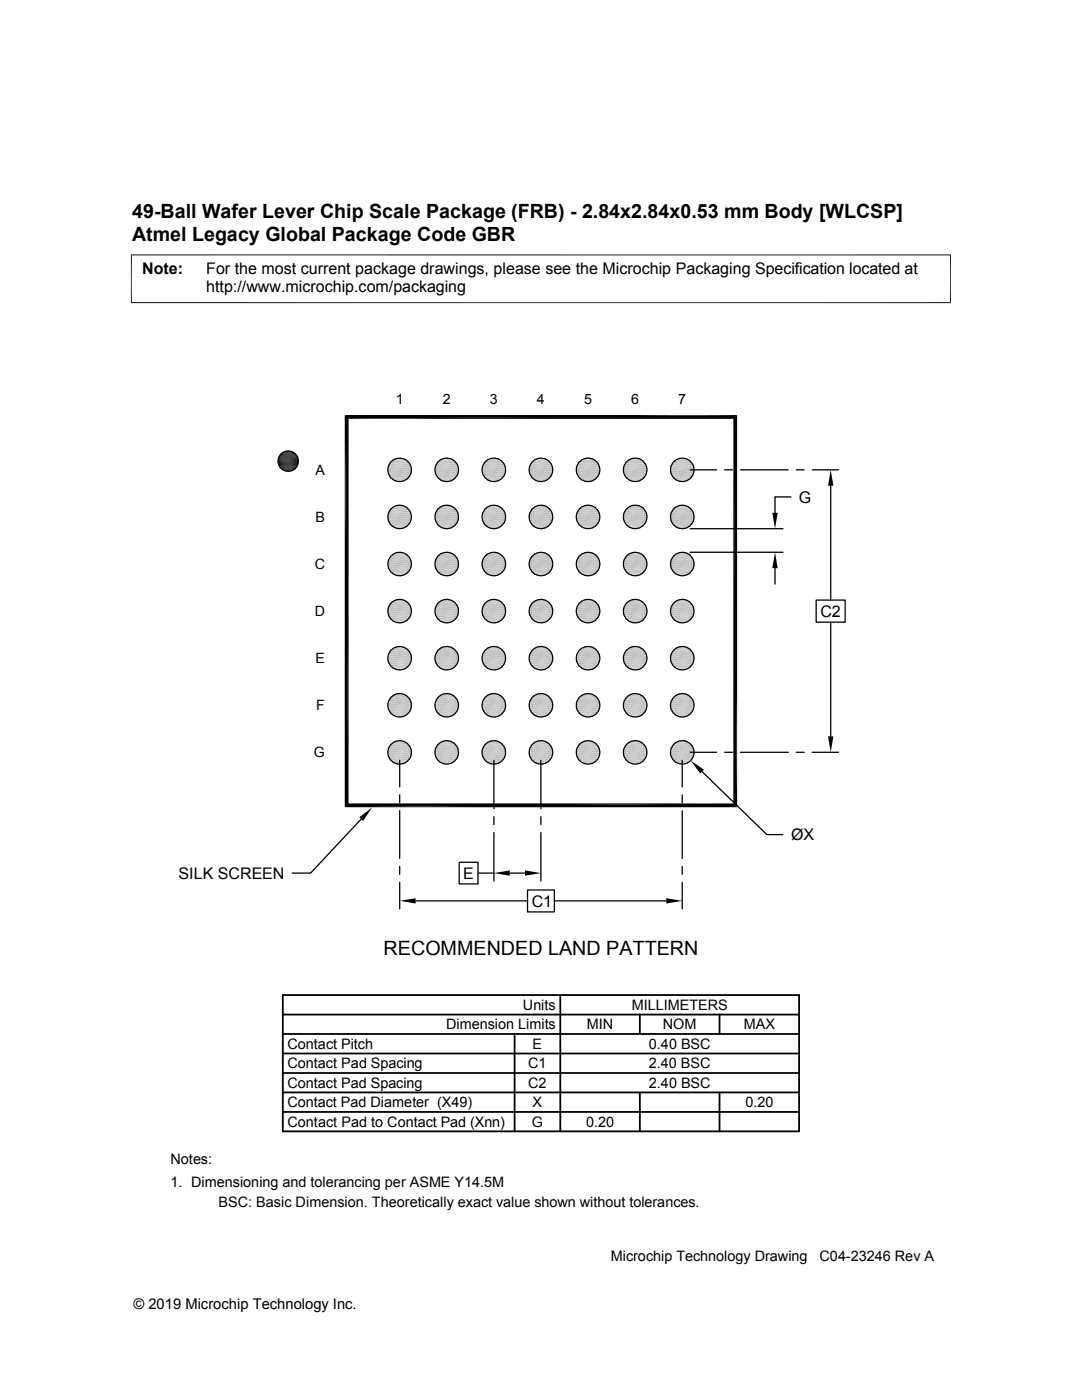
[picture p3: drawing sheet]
<svg xmlns="http://www.w3.org/2000/svg" width="216mm" height="279mm" viewBox="0 0 216 279" stroke-linecap="round" stroke-linejoin="round" font-family="sans-serif">
<g fill="#c0c0c0">
<path d="M135.5 91.5h1.3z"/>
<path d="M135.9 91.4l.9 .1z"/>
<path d="M126.1 91.5h1.3z"/>
<path d="M126.5 91.4l.9 .1z"/>
<path d="M116.7 91.5h1.3z"/>
<path d="M117.1 91.4l.9 .1z"/>
<path d="M107.3 91.5h1.3z"/>
<path d="M107.7 91.4l.9 .1z"/>
<path d="M97.9 91.5h1.3z"/>
<path d="M98.3 91.4l.9 .1z"/>
<path d="M88.5 91.5h1.3z"/>
<path d="M88.9 91.4l.9 .1z"/>
<path d="M79.1 91.5h1.3z"/>
<path d="M79.5 91.4l.9 .1z"/>
</g>
<path d="M135.1 91.6h2.1" fill="none" stroke="#c0c0c0" stroke-width=".2"/>
<path d="M135.5 91.5h1.3l.4 .2z" fill="#c0c0c0"/>
<path d="M125.7 91.6h2.1" fill="none" stroke="#c0c0c0" stroke-width=".2"/>
<path d="M126.1 91.5h1.3l.4 .2z" fill="#c0c0c0"/>
<path d="M116.3 91.6h2.1" fill="none" stroke="#c0c0c0" stroke-width=".2"/>
<path d="M116.7 91.5h1.3l.4 .2z" fill="#c0c0c0"/>
<path d="M106.9 91.6h2.1" fill="none" stroke="#c0c0c0" stroke-width=".2"/>
<path d="M107.3 91.5h1.3l.4 .2z" fill="#c0c0c0"/>
<path d="M97.5 91.6h2.1" fill="none" stroke="#c0c0c0" stroke-width=".2"/>
<path d="M97.9 91.5h1.3l.4 .2z" fill="#c0c0c0"/>
<path d="M88.1 91.6h2.1" fill="none" stroke="#c0c0c0" stroke-width=".2"/>
<path d="M88.5 91.5h1.3l.4 .2z" fill="#c0c0c0"/>
<path d="M78.7 91.6h2.1" fill="none" stroke="#c0c0c0" stroke-width=".2"/>
<path d="M79.1 91.5h1.3l.4 .2z" fill="#c0c0c0"/>
<path d="M78.3 91.8h2.9M87.7 91.8h2.9M97.1 91.8h2.8M106.5 91.8h2.8M115.9 91.8h2.9M125.3 91.8h2.9M134.7 91.8h2.9" fill="none" stroke="#c0c0c0" stroke-width=".21"/>
<path d="M78 92h3.5M87.4 92h3.5M96.8 92h3.5M106.2 92h3.5M115.6 92h3.5M125 92h3.5M134.4 92h3.5" fill="none" stroke="#c0c0c0" stroke-width=".3"/>
<path d="M77.7 92.4h4M87.1 92.4h4M96.5 92.4h4M105.9 92.4h4M115.3 92.4h4M124.7 92.4h4M134.1 92.4h4" fill="none" stroke="#c0c0c0" stroke-width=".34"/>
<g fill="none" stroke="#c0c0c0" stroke-width=".4">
<path d="M77.4 93.1h4.6M77.6 92.7h4.3M86.8 93.1h4.6M87 92.7h4.3M96.2 93.1h4.7M96.4 92.7h4.3M105.6 93.1h4.7M105.7 92.7h4.4M115 93.1h4.7M115.1 92.7h4.4M124.4 93.1h4.7M124.5 92.7h4.4"/>
<path d="M133.8 93.1h4.7M133.9 92.7h4.4"/>
</g>
<path d="M77.4 93.5h4.7M86.8 93.5h4.7M96.2 93.5h4.7M105.6 93.5h4.7M115 93.5h4.7M124.4 93.5h4.7M133.8 93.5h4.7" fill="none" stroke="#c0c0c0" stroke-width=".44"/>
<g fill="none" stroke="#c0c0c0" stroke-width=".42">
<path d="M77.4 94h4.7M77.4 94.4h4.6M86.8 94h4.7M86.8 94.4h4.6M96.2 94h4.7M96.2 94.4h4.7M105.6 94h4.7M105.6 94.4h4.7M115 94h4.7M115 94.4h4.7M124.4 94h4.7M124.4 94.4h4.7"/>
<path d="M133.8 94h4.7M133.8 94.4h4.7"/>
</g>
<path d="M77.6 94.8h4.3M87 94.8h4.3M96.4 94.8h4.3M105.7 94.8h4.4M115.1 94.8h4.4M124.5 94.8h4.4M133.9 94.8h4.4" fill="none" stroke="#c0c0c0" stroke-width=".38"/>
<path d="M77.7 95.2h4M87.1 95.2h4M96.5 95.2h4M105.9 95.2h4M115.3 95.2h4M124.7 95.2h4M134.1 95.2h4" fill="none" stroke="#c0c0c0" stroke-width=".36"/>
<path d="M78 95.5h3.5M87.4 95.5h3.5M96.8 95.5h3.5M106.2 95.5h3.5M115.6 95.5h3.5M125 95.5h3.5M134.4 95.5h3.5" fill="none" stroke="#c0c0c0" stroke-width=".28"/>
<path d="M78.3 95.7h2.9M87.7 95.7h2.9M97.1 95.7h2.8M106.5 95.7h2.8M115.9 95.7h2.9M125.3 95.7h2.9M134.7 95.7h2.9" fill="none" stroke="#c0c0c0" stroke-width=".23"/>
<path d="M135.1 95.9l1.7 .1h-1.3z" fill="#c0c0c0"/>
<path d="M135.1 95.9h2.1" fill="none" stroke="#c0c0c0" stroke-width=".2"/>
<path d="M125.7 95.9l1.7 .1h-1.3z" fill="#c0c0c0"/>
<path d="M125.7 95.9h2.1" fill="none" stroke="#c0c0c0" stroke-width=".2"/>
<path d="M116.3 95.9l1.7 .1h-1.3z" fill="#c0c0c0"/>
<path d="M116.3 95.9h2.1" fill="none" stroke="#c0c0c0" stroke-width=".2"/>
<path d="M106.9 95.9l1.7 .1h-1.3z" fill="#c0c0c0"/>
<path d="M106.9 95.9h2.1" fill="none" stroke="#c0c0c0" stroke-width=".2"/>
<path d="M97.5 95.9l1.7 .1h-1.3z" fill="#c0c0c0"/>
<path d="M97.5 95.9h2.1" fill="none" stroke="#c0c0c0" stroke-width=".2"/>
<path d="M88.1 95.9l1.7 .1h-1.3z" fill="#c0c0c0"/>
<path d="M88.1 95.9h2.1" fill="none" stroke="#c0c0c0" stroke-width=".2"/>
<path d="M78.7 95.9l1.7 .1h-1.3z" fill="#c0c0c0"/>
<path d="M78.7 95.9h2.1" fill="none" stroke="#c0c0c0" stroke-width=".2"/>
<g fill="#c0c0c0">
<path d="M135.5 96l.9 .1z"/>
<path d="M135.5 96h1.3z"/>
<path d="M126.1 96l.9 .1z"/>
<path d="M126.1 96h1.3z"/>
<path d="M116.7 96l.9 .1z"/>
<path d="M116.7 96h1.3z"/>
<path d="M107.3 96l.9 .1z"/>
<path d="M107.3 96h1.3z"/>
<path d="M97.9 96l.9 .1z"/>
<path d="M97.9 96h1.3z"/>
<path d="M88.5 96l.9 .1z"/>
<path d="M88.5 96h1.3z"/>
<path d="M79.1 96l.8 .1z"/>
<path d="M79.1 96h1.3z"/>
<path d="M135.5 100.9h1.3z"/>
<path d="M135.9 100.8l.9 .1z"/>
<path d="M126.1 100.9h1.3z"/>
<path d="M126.5 100.8l.9 .1z"/>
<path d="M116.7 100.9h1.3z"/>
<path d="M117.1 100.8l.9 .1z"/>
<path d="M107.3 100.9h1.3z"/>
<path d="M107.7 100.8l.9 .1z"/>
<path d="M97.9 100.9h1.3z"/>
<path d="M98.3 100.8l.9 .1z"/>
<path d="M88.5 100.9h1.3z"/>
<path d="M88.9 100.8l.9 .1z"/>
<path d="M79.1 100.9h1.3z"/>
<path d="M79.5 100.8l.9 .1z"/>
</g>
<path d="M135.1 101h2.1" fill="none" stroke="#c0c0c0" stroke-width=".2"/>
<path d="M135.5 100.9h1.3l.4 .2z" fill="#c0c0c0"/>
<path d="M125.7 101h2.1" fill="none" stroke="#c0c0c0" stroke-width=".2"/>
<path d="M126.1 100.9h1.3l.4 .2z" fill="#c0c0c0"/>
<path d="M116.3 101h2.1" fill="none" stroke="#c0c0c0" stroke-width=".2"/>
<path d="M116.7 100.9h1.3l.4 .2z" fill="#c0c0c0"/>
<path d="M106.9 101h2.1" fill="none" stroke="#c0c0c0" stroke-width=".2"/>
<path d="M107.3 100.9h1.3l.4 .2z" fill="#c0c0c0"/>
<path d="M97.5 101h2.1" fill="none" stroke="#c0c0c0" stroke-width=".2"/>
<path d="M97.9 100.9h1.3l.4 .2z" fill="#c0c0c0"/>
<path d="M88.1 101h2.1" fill="none" stroke="#c0c0c0" stroke-width=".2"/>
<path d="M88.5 100.9h1.3l.4 .2z" fill="#c0c0c0"/>
<path d="M78.7 101h2.1" fill="none" stroke="#c0c0c0" stroke-width=".2"/>
<path d="M79.1 100.9h1.3l.4 .2z" fill="#c0c0c0"/>
<g fill="none" stroke="#c0c0c0" stroke-width=".21">
<path d="M78.3 105.2h2.9M78.3 101.2h2.9M87.7 105.2h2.9M87.7 101.2h2.9M97.1 101.2h2.8M97.1 105.2h2.8M106.5 101.2h2.8M106.5 105.2h2.8M115.9 105.2h2.9M115.9 101.2h2.9M125.3 101.2h2.9M125.3 105.2h2.9"/>
<path d="M134.7 105.2h2.9M134.7 101.2h2.9"/>
</g>
<g fill="none" stroke="#c0c0c0" stroke-width=".3">
<path d="M78 101.4h3.5M78 104.9h3.5M87.4 101.4h3.5M87.4 104.9h3.5M96.8 101.4h3.5M96.8 104.9h3.5M106.2 104.9h3.5M106.2 101.4h3.5M115.6 101.4h3.5M115.6 104.9h3.5M125 104.9h3.5M125 101.4h3.5"/>
<path d="M134.4 101.4h3.5M134.4 104.9h3.5"/>
</g>
<path d="M77.7 101.7h4M87.1 101.7h4M96.5 101.7h4M105.9 101.7h4M115.3 101.7h4M124.7 101.7h4M134.1 101.7h4" fill="none" stroke="#c0c0c0" stroke-width=".34"/>
<path d="M77.6 102.1h4.3M87 102.1h4.3M96.4 102.1h4.3M105.7 102.1h4.4M115.1 102.1h4.4M124.5 102.1h4.4M133.9 102.1h4.4" fill="none" stroke="#c0c0c0" stroke-width=".4"/>
<g fill="none" stroke="#c0c0c0" stroke-width=".42">
<path d="M77.4 103h4.7M77.4 103.4h4.7M77.4 103.8h4.6M77.4 102.5h4.6M86.8 103h4.7M86.8 103.4h4.7M86.8 103.8h4.6M86.8 102.5h4.6M96.2 103h4.7M96.2 103.4h4.7M96.2 102.5h4.7M96.2 103.8h4.7"/>
<path d="M105.6 103h4.7M105.6 103.4h4.7M105.6 103.8h4.7M105.6 102.5h4.7M115 103h4.7M115 103.4h4.7M115 102.5h4.7M115 103.8h4.7M124.4 103h4.7M124.4 103.4h4.7M124.4 103.8h4.7M124.4 102.5h4.7"/>
<path d="M133.8 103h4.7M133.8 103.4h4.7M133.8 102.5h4.7M133.8 103.8h4.7"/>
</g>
<path d="M77.6 104.2h4.3M87 104.2h4.3M96.4 104.2h4.3M105.7 104.2h4.4M115.1 104.2h4.4M124.5 104.2h4.4M133.9 104.2h4.4" fill="none" stroke="#c0c0c0" stroke-width=".38"/>
<path d="M77.7 104.6h4M87.1 104.6h4M96.5 104.6h4M105.9 104.6h4M115.3 104.6h4M124.7 104.6h4M134.1 104.6h4" fill="none" stroke="#c0c0c0" stroke-width=".36"/>
<path d="M135.1 105.3l1.7 .1h-1.3z" fill="#c0c0c0"/>
<path d="M135.1 105.3h2.1" fill="none" stroke="#c0c0c0" stroke-width=".2"/>
<path d="M125.7 105.3l1.7 .1h-1.3z" fill="#c0c0c0"/>
<path d="M125.7 105.3h2.1" fill="none" stroke="#c0c0c0" stroke-width=".2"/>
<path d="M116.3 105.3l1.7 .1h-1.3z" fill="#c0c0c0"/>
<path d="M116.3 105.3h2.1" fill="none" stroke="#c0c0c0" stroke-width=".2"/>
<path d="M106.9 105.3l1.7 .1h-1.3z" fill="#c0c0c0"/>
<path d="M106.9 105.3h2.1" fill="none" stroke="#c0c0c0" stroke-width=".2"/>
<path d="M97.5 105.3l1.7 .1h-1.3z" fill="#c0c0c0"/>
<path d="M97.5 105.3h2.1" fill="none" stroke="#c0c0c0" stroke-width=".2"/>
<path d="M88.1 105.3l1.7 .1h-1.3z" fill="#c0c0c0"/>
<path d="M88.1 105.3h2.1" fill="none" stroke="#c0c0c0" stroke-width=".2"/>
<path d="M78.7 105.3l1.7 .1h-1.3z" fill="#c0c0c0"/>
<path d="M78.7 105.3h2.1" fill="none" stroke="#c0c0c0" stroke-width=".2"/>
<g fill="#c0c0c0">
<path d="M135.5 105.4l.9 .1z"/>
<path d="M135.5 105.4h1.3z"/>
<path d="M126.1 105.4l.9 .1z"/>
<path d="M126.1 105.4h1.3z"/>
<path d="M116.7 105.4l.9 .1z"/>
<path d="M116.7 105.4h1.3z"/>
<path d="M107.3 105.4l.9 .1z"/>
<path d="M107.3 105.4h1.3z"/>
<path d="M97.9 105.4l.9 .1z"/>
<path d="M97.9 105.4h1.3z"/>
<path d="M88.5 105.4l.9 .1z"/>
<path d="M88.5 105.4h1.3z"/>
<path d="M79.1 105.4l.8 .1z"/>
<path d="M79.1 105.4h1.3z"/>
<path d="M135.5 110.3h1.3z"/>
<path d="M135.9 110.2l.9 .1z"/>
<path d="M126.1 110.3h1.3z"/>
<path d="M126.5 110.2l.9 .1z"/>
<path d="M116.7 110.3h1.3z"/>
<path d="M117.1 110.2l.9 .1z"/>
<path d="M107.3 110.3h1.3z"/>
<path d="M107.7 110.2l.9 .1z"/>
<path d="M97.9 110.3h1.3z"/>
<path d="M98.3 110.2l.9 .1z"/>
<path d="M88.5 110.3h1.3z"/>
<path d="M88.9 110.2l.9 .1z"/>
<path d="M79.1 110.3h1.3z"/>
<path d="M79.5 110.2l.9 .1z"/>
</g>
<path d="M135.1 110.4h2.1" fill="none" stroke="#c0c0c0" stroke-width=".2"/>
<path d="M135.5 110.3h1.3l.4 .2z" fill="#c0c0c0"/>
<path d="M125.7 110.4h2.1" fill="none" stroke="#c0c0c0" stroke-width=".2"/>
<path d="M126.1 110.3h1.3l.4 .2z" fill="#c0c0c0"/>
<path d="M116.3 110.4h2.1" fill="none" stroke="#c0c0c0" stroke-width=".2"/>
<path d="M116.7 110.3h1.3l.4 .2z" fill="#c0c0c0"/>
<path d="M106.9 110.4h2.1" fill="none" stroke="#c0c0c0" stroke-width=".2"/>
<path d="M107.3 110.3h1.3l.4 .2z" fill="#c0c0c0"/>
<path d="M97.5 110.4h2.1" fill="none" stroke="#c0c0c0" stroke-width=".2"/>
<path d="M97.9 110.3h1.3l.4 .2z" fill="#c0c0c0"/>
<path d="M88.1 110.4h2.1" fill="none" stroke="#c0c0c0" stroke-width=".2"/>
<path d="M88.5 110.3h1.3l.4 .2z" fill="#c0c0c0"/>
<path d="M78.7 110.4h2.1" fill="none" stroke="#c0c0c0" stroke-width=".2"/>
<path d="M79.1 110.3h1.3l.4 .2z" fill="#c0c0c0"/>
<g fill="none" stroke="#c0c0c0" stroke-width=".21">
<path d="M78.3 114.6h2.9M78.3 110.6h2.9M87.7 114.6h2.9M87.7 110.6h2.9M97.1 110.6h2.8M97.1 114.6h2.8M106.5 110.6h2.8M106.5 114.6h2.8M115.9 114.6h2.9M115.9 110.6h2.9M125.3 110.6h2.9M125.3 114.6h2.9"/>
<path d="M134.7 114.6h2.9M134.7 110.6h2.9"/>
</g>
<g fill="none" stroke="#c0c0c0" stroke-width=".3">
<path d="M78 110.8h3.5M78 114.3h3.5M87.4 110.8h3.5M87.4 114.3h3.5M96.8 110.8h3.5M96.8 114.3h3.5M106.2 114.3h3.5M106.2 110.8h3.5M115.6 110.8h3.5M115.6 114.3h3.5M125 114.3h3.5M125 110.8h3.5"/>
<path d="M134.4 110.8h3.5M134.4 114.3h3.5"/>
</g>
<g fill="none" stroke="#c0c0c0" stroke-width=".36">
<path d="M77.7 114h4M77.7 111.2h4M87.1 114h4M87.1 111.2h4M96.5 114h4M96.5 111.2h4M105.9 114h4M105.9 111.2h4M115.3 111.2h4M115.3 114h4M124.7 111.2h4M124.7 114h4"/>
<path d="M134.1 111.2h4M134.1 114h4"/>
</g>
<g fill="none" stroke="#c0c0c0" stroke-width=".38">
<path d="M77.6 113.6h4.3M77.6 111.5h4.3M87 113.6h4.3M87 111.5h4.3M96.4 113.6h4.3M96.4 111.5h4.3M105.7 111.5h4.4M105.7 113.6h4.4M115.1 113.6h4.4M115.1 111.5h4.4M124.5 111.5h4.4M124.5 113.6h4.4"/>
<path d="M133.9 113.6h4.4M133.9 111.5h4.4"/>
</g>
<g fill="none" stroke="#c0c0c0" stroke-width=".42">
<path d="M77.4 112.4h4.7M77.4 112.8h4.7M77.4 113.2h4.6M77.4 111.9h4.6M86.8 112.4h4.7M86.8 112.8h4.7M86.8 113.2h4.6M86.8 111.9h4.6M96.2 112.4h4.7M96.2 112.8h4.7M96.2 111.9h4.7M96.2 113.2h4.7"/>
<path d="M105.6 112.4h4.7M105.6 112.8h4.7M105.6 113.2h4.7M105.6 111.9h4.7M115 112.4h4.7M115 112.8h4.7M115 111.9h4.7M115 113.2h4.7M124.4 112.4h4.7M124.4 112.8h4.7M124.4 113.2h4.7M124.4 111.9h4.7"/>
<path d="M133.8 112.4h4.7M133.8 112.8h4.7M133.8 111.9h4.7M133.8 113.2h4.7"/>
</g>
<path d="M135.1 114.7l1.7 .1h-1.3z" fill="#c0c0c0"/>
<path d="M135.1 114.7h2.1" fill="none" stroke="#c0c0c0" stroke-width=".2"/>
<path d="M125.7 114.7l1.7 .1h-1.3z" fill="#c0c0c0"/>
<path d="M125.7 114.7h2.1" fill="none" stroke="#c0c0c0" stroke-width=".2"/>
<path d="M116.3 114.7l1.7 .1h-1.3z" fill="#c0c0c0"/>
<path d="M116.3 114.7h2.1" fill="none" stroke="#c0c0c0" stroke-width=".2"/>
<path d="M106.9 114.7l1.7 .1h-1.3z" fill="#c0c0c0"/>
<path d="M106.9 114.7h2.1" fill="none" stroke="#c0c0c0" stroke-width=".2"/>
<path d="M97.5 114.7l1.7 .1h-1.3z" fill="#c0c0c0"/>
<path d="M97.5 114.7h2.1" fill="none" stroke="#c0c0c0" stroke-width=".2"/>
<path d="M88.1 114.7l1.7 .1h-1.3z" fill="#c0c0c0"/>
<path d="M88.1 114.7h2.1" fill="none" stroke="#c0c0c0" stroke-width=".2"/>
<path d="M78.7 114.7l1.7 .1h-1.3z" fill="#c0c0c0"/>
<path d="M78.7 114.7h2.1" fill="none" stroke="#c0c0c0" stroke-width=".2"/>
<g fill="#c0c0c0">
<path d="M135.5 114.8l.9 .1z"/>
<path d="M135.5 114.8h1.3z"/>
<path d="M126.1 114.8l.9 .1z"/>
<path d="M126.1 114.8h1.3z"/>
<path d="M116.7 114.8l.9 .1z"/>
<path d="M116.7 114.8h1.3z"/>
<path d="M107.3 114.8l.9 .1z"/>
<path d="M107.3 114.8h1.3z"/>
<path d="M97.9 114.8l.9 .1z"/>
<path d="M97.9 114.8h1.3z"/>
<path d="M88.5 114.8l.9 .1z"/>
<path d="M88.5 114.8h1.3z"/>
<path d="M79.1 114.8l.8 .1z"/>
<path d="M79.1 114.8h1.3z"/>
<path d="M135.5 119.7h1.3z"/>
<path d="M135.9 119.6l.9 .1z"/>
<path d="M126.1 119.7h1.3z"/>
<path d="M126.5 119.6l.9 .1z"/>
<path d="M116.7 119.7h1.3z"/>
<path d="M117.1 119.6l.9 .1z"/>
<path d="M107.3 119.7h1.3z"/>
<path d="M107.7 119.6l.9 .1z"/>
<path d="M97.9 119.7h1.3z"/>
<path d="M98.3 119.6l.9 .1z"/>
<path d="M88.5 119.7h1.3z"/>
<path d="M88.9 119.6l.9 .1z"/>
<path d="M79.1 119.7h1.3z"/>
<path d="M79.5 119.6l.9 .1z"/>
</g>
<path d="M135.1 119.8h2.1" fill="none" stroke="#c0c0c0" stroke-width=".2"/>
<path d="M135.5 119.7h1.3l.4 .2z" fill="#c0c0c0"/>
<path d="M125.7 119.8h2.1" fill="none" stroke="#c0c0c0" stroke-width=".2"/>
<path d="M126.1 119.7h1.3l.4 .2z" fill="#c0c0c0"/>
<path d="M116.3 119.8h2.1" fill="none" stroke="#c0c0c0" stroke-width=".2"/>
<path d="M116.7 119.7h1.3l.4 .2z" fill="#c0c0c0"/>
<path d="M106.9 119.8h2.1" fill="none" stroke="#c0c0c0" stroke-width=".2"/>
<path d="M107.3 119.7h1.3l.4 .2z" fill="#c0c0c0"/>
<path d="M97.5 119.8h2.1" fill="none" stroke="#c0c0c0" stroke-width=".2"/>
<path d="M97.9 119.7h1.3l.4 .2z" fill="#c0c0c0"/>
<path d="M88.1 119.8h2.1" fill="none" stroke="#c0c0c0" stroke-width=".2"/>
<path d="M88.5 119.7h1.3l.4 .2z" fill="#c0c0c0"/>
<path d="M78.7 119.8h2.1" fill="none" stroke="#c0c0c0" stroke-width=".2"/>
<path d="M79.1 119.7h1.3l.4 .2z" fill="#c0c0c0"/>
<g fill="none" stroke="#c0c0c0" stroke-width=".21">
<path d="M78.3 120h2.9M87.7 120h2.9M97.1 120h2.8M106.5 120h2.8M115.9 120h2.9M125.3 120h2.9M134.7 120h2.9M78.3 124h2.9M87.7 124h2.9M97.1 124h2.8M106.5 124h2.8M115.9 124h2.9"/>
<path d="M125.3 124h2.9M134.7 124h2.9"/>
</g>
<g fill="none" stroke="#c0c0c0" stroke-width=".3">
<path d="M78 120.2h3.5M78 123.7h3.5M87.4 120.2h3.5M87.4 123.7h3.5M96.8 120.2h3.5M96.8 123.7h3.5M106.2 123.7h3.5M106.2 120.2h3.5M115.6 120.2h3.5M115.6 123.7h3.5M125 123.7h3.5M125 120.2h3.5"/>
<path d="M134.4 120.2h3.5M134.4 123.7h3.5"/>
</g>
<g fill="none" stroke="#c0c0c0" stroke-width=".36">
<path d="M77.7 123.4h4M77.7 120.6h4M87.1 123.4h4M87.1 120.6h4M96.5 123.4h4M96.5 120.6h4M105.9 123.4h4M105.9 120.6h4M115.3 120.6h4M115.3 123.4h4M124.7 120.6h4M124.7 123.4h4"/>
<path d="M134.1 120.6h4M134.1 123.4h4"/>
</g>
<g fill="none" stroke="#c0c0c0" stroke-width=".38">
<path d="M77.6 123h4.3M77.6 120.9h4.3M87 123h4.3M87 120.9h4.3M96.4 123h4.3M96.4 120.9h4.3M105.7 120.9h4.4M105.7 123h4.4M115.1 123h4.4M115.1 120.9h4.4M124.5 120.9h4.4M124.5 123h4.4"/>
<path d="M133.9 123h4.4M133.9 120.9h4.4"/>
</g>
<g fill="none" stroke="#c0c0c0" stroke-width=".42">
<path d="M77.4 121.8h4.7M77.4 122.2h4.7M77.4 122.6h4.6M77.4 121.3h4.6M86.8 121.8h4.7M86.8 122.2h4.7M86.8 122.6h4.6M86.8 121.3h4.6M96.2 121.8h4.7M96.2 122.2h4.7M96.2 121.3h4.7M96.2 122.6h4.7"/>
<path d="M105.6 121.8h4.7M105.6 122.2h4.7M105.6 122.6h4.7M105.6 121.3h4.7M115 121.8h4.7M115 122.2h4.7M115 121.3h4.7M115 122.6h4.7M124.4 121.8h4.7M124.4 122.2h4.7M124.4 122.6h4.7M124.4 121.3h4.7"/>
<path d="M133.8 121.8h4.7M133.8 122.2h4.7M133.8 121.3h4.7M133.8 122.6h4.7"/>
</g>
<path d="M135.1 124.1l1.7 .1h-1.3z" fill="#c0c0c0"/>
<path d="M135.1 124.1h2.1" fill="none" stroke="#c0c0c0" stroke-width=".2"/>
<path d="M125.7 124.1l1.7 .1h-1.3z" fill="#c0c0c0"/>
<path d="M125.7 124.1h2.1" fill="none" stroke="#c0c0c0" stroke-width=".2"/>
<path d="M116.3 124.1l1.7 .1h-1.3z" fill="#c0c0c0"/>
<path d="M116.3 124.1h2.1" fill="none" stroke="#c0c0c0" stroke-width=".2"/>
<path d="M106.9 124.1l1.7 .1h-1.3z" fill="#c0c0c0"/>
<path d="M106.9 124.1h2.1" fill="none" stroke="#c0c0c0" stroke-width=".2"/>
<path d="M97.5 124.1l1.7 .1h-1.3z" fill="#c0c0c0"/>
<path d="M97.5 124.1h2.1" fill="none" stroke="#c0c0c0" stroke-width=".2"/>
<path d="M88.1 124.1l1.7 .1h-1.3z" fill="#c0c0c0"/>
<path d="M88.1 124.1h2.1" fill="none" stroke="#c0c0c0" stroke-width=".2"/>
<path d="M78.7 124.1l1.7 .1h-1.3z" fill="#c0c0c0"/>
<path d="M78.7 124.1h2.1" fill="none" stroke="#c0c0c0" stroke-width=".2"/>
<g fill="#c0c0c0">
<path d="M135.5 124.2l.9 .1z"/>
<path d="M135.5 124.2h1.3z"/>
<path d="M126.1 124.2l.9 .1z"/>
<path d="M126.1 124.2h1.3z"/>
<path d="M116.7 124.2l.9 .1z"/>
<path d="M116.7 124.2h1.3z"/>
<path d="M107.3 124.2l.9 .1z"/>
<path d="M107.3 124.2h1.3z"/>
<path d="M97.9 124.2l.9 .1z"/>
<path d="M97.9 124.2h1.3z"/>
<path d="M88.5 124.2l.9 .1z"/>
<path d="M88.5 124.2h1.3z"/>
<path d="M79.1 124.2l.8 .1z"/>
<path d="M79.1 124.2h1.3z"/>
<path d="M135.5 129.1h1.3z"/>
<path d="M135.9 129l.9 .1z"/>
<path d="M126.1 129.1h1.3z"/>
<path d="M126.5 129l.9 .1z"/>
<path d="M116.7 129.1h1.3z"/>
<path d="M117.1 129l.9 .1z"/>
<path d="M107.3 129.1h1.3z"/>
<path d="M107.7 129l.9 .1z"/>
<path d="M97.9 129.1h1.3z"/>
<path d="M98.3 129l.9 .1z"/>
<path d="M88.5 129.1h1.3z"/>
<path d="M88.9 129l.9 .1z"/>
<path d="M79.1 129.1h1.3z"/>
<path d="M79.5 129l.9 .1z"/>
</g>
<path d="M135.1 129.2h2.1" fill="none" stroke="#c0c0c0" stroke-width=".2"/>
<path d="M135.5 129.1h1.3l.4 .2z" fill="#c0c0c0"/>
<path d="M125.7 129.2h2.1" fill="none" stroke="#c0c0c0" stroke-width=".2"/>
<path d="M126.1 129.1h1.3l.4 .2z" fill="#c0c0c0"/>
<path d="M116.3 129.2h2.1" fill="none" stroke="#c0c0c0" stroke-width=".2"/>
<path d="M116.7 129.1h1.3l.4 .2z" fill="#c0c0c0"/>
<path d="M106.9 129.2h2.1" fill="none" stroke="#c0c0c0" stroke-width=".2"/>
<path d="M107.3 129.1h1.3l.4 .2z" fill="#c0c0c0"/>
<path d="M97.5 129.2h2.1" fill="none" stroke="#c0c0c0" stroke-width=".2"/>
<path d="M97.9 129.1h1.3l.4 .2z" fill="#c0c0c0"/>
<path d="M88.1 129.2h2.1" fill="none" stroke="#c0c0c0" stroke-width=".2"/>
<path d="M88.5 129.1h1.3l.4 .2z" fill="#c0c0c0"/>
<path d="M78.7 129.2h2.1" fill="none" stroke="#c0c0c0" stroke-width=".2"/>
<path d="M79.1 129.1h1.3l.4 .2z" fill="#c0c0c0"/>
<g fill="none" stroke="#c0c0c0" stroke-width=".21">
<path d="M78.3 133.4h2.9M78.3 129.4h2.9M87.7 133.4h2.9M87.7 129.4h2.9M97.1 129.4h2.8M97.1 133.4h2.8M106.5 129.4h2.8M106.5 133.4h2.8M115.9 133.4h2.9M115.9 129.4h2.9M125.3 129.4h2.9M125.3 133.4h2.9"/>
<path d="M134.7 133.4h2.9M134.7 129.4h2.9"/>
</g>
<g fill="none" stroke="#c0c0c0" stroke-width=".3">
<path d="M78 129.6h3.5M78 133.1h3.5M87.4 129.6h3.5M87.4 133.1h3.5M96.8 129.6h3.5M96.8 133.1h3.5M106.2 133.1h3.5M106.2 129.6h3.5M115.6 129.6h3.5M115.6 133.1h3.5M125 133.1h3.5M125 129.6h3.5"/>
<path d="M134.4 129.6h3.5M134.4 133.1h3.5"/>
</g>
<g fill="none" stroke="#c0c0c0" stroke-width=".36">
<path d="M77.7 132.8h4M77.7 130h4M87.1 132.8h4M87.1 130h4M96.5 132.8h4M96.5 130h4M105.9 132.8h4M105.9 130h4M115.3 130h4M115.3 132.8h4M124.7 130h4M124.7 132.8h4"/>
<path d="M134.1 130h4M134.1 132.8h4"/>
</g>
<g fill="none" stroke="#c0c0c0" stroke-width=".38">
<path d="M77.6 132.4h4.3M77.6 130.3h4.3M87 132.4h4.3M87 130.3h4.3M96.4 132.4h4.3M96.4 130.3h4.3M105.7 130.3h4.4M105.7 132.4h4.4M115.1 132.4h4.4M115.1 130.3h4.4M124.5 130.3h4.4M124.5 132.4h4.4"/>
<path d="M133.9 132.4h4.4M133.9 130.3h4.4"/>
</g>
<g fill="none" stroke="#c0c0c0" stroke-width=".42">
<path d="M77.4 131.1h4.7M77.4 131.6h4.7M77.4 132h4.6M77.4 130.7h4.6M86.8 131.1h4.7M86.8 131.6h4.7M86.8 132h4.6M86.8 130.7h4.6M96.2 131.1h4.7M96.2 131.6h4.7M96.2 130.7h4.7M96.2 132h4.7"/>
<path d="M105.6 131.1h4.7M105.6 131.6h4.7M105.6 132h4.7M105.6 130.7h4.7M115 131.1h4.7M115 131.6h4.7M115 130.7h4.7M115 132h4.7M124.4 131.1h4.7M124.4 131.6h4.7M124.4 132h4.7M124.4 130.7h4.7"/>
<path d="M133.8 131.1h4.7M133.8 131.6h4.7M133.8 130.7h4.7M133.8 132h4.7"/>
</g>
<path d="M135.1 133.5l1.7 .1h-1.3z" fill="#c0c0c0"/>
<path d="M135.1 133.5h2.1" fill="none" stroke="#c0c0c0" stroke-width=".2"/>
<path d="M125.7 133.5l1.7 .1h-1.3z" fill="#c0c0c0"/>
<path d="M125.7 133.5h2.1" fill="none" stroke="#c0c0c0" stroke-width=".2"/>
<path d="M116.3 133.5l1.7 .1h-1.3z" fill="#c0c0c0"/>
<path d="M116.3 133.5h2.1" fill="none" stroke="#c0c0c0" stroke-width=".2"/>
<path d="M106.9 133.5l1.7 .1h-1.3z" fill="#c0c0c0"/>
<path d="M106.9 133.5h2.1" fill="none" stroke="#c0c0c0" stroke-width=".2"/>
<path d="M97.5 133.5l1.7 .1h-1.3z" fill="#c0c0c0"/>
<path d="M97.5 133.5h2.1" fill="none" stroke="#c0c0c0" stroke-width=".2"/>
<path d="M88.1 133.5l1.7 .1h-1.3z" fill="#c0c0c0"/>
<path d="M88.1 133.5h2.1" fill="none" stroke="#c0c0c0" stroke-width=".2"/>
<path d="M78.7 133.5l1.7 .1h-1.3z" fill="#c0c0c0"/>
<path d="M78.7 133.5h2.1" fill="none" stroke="#c0c0c0" stroke-width=".2"/>
<g fill="#c0c0c0">
<path d="M135.5 133.6l.9 .1z"/>
<path d="M135.5 133.6h1.3z"/>
<path d="M126.1 133.6l.9 .1z"/>
<path d="M126.1 133.6h1.3z"/>
<path d="M116.7 133.6l.9 .1z"/>
<path d="M116.7 133.6h1.3z"/>
<path d="M107.3 133.6l.9 .1z"/>
<path d="M107.3 133.6h1.3z"/>
<path d="M97.9 133.6l.9 .1z"/>
<path d="M97.9 133.6h1.3z"/>
<path d="M88.5 133.6l.9 .1z"/>
<path d="M88.5 133.6h1.3z"/>
<path d="M79.1 133.6l.8 .1z"/>
<path d="M79.1 133.6h1.3z"/>
<path d="M135.5 138.5h1.3z"/>
<path d="M135.9 138.4l.9 .1z"/>
<path d="M126.1 138.5h1.3z"/>
<path d="M126.5 138.4l.9 .1z"/>
<path d="M116.7 138.5h1.3z"/>
<path d="M117.1 138.4l.9 .1z"/>
<path d="M107.3 138.5h1.3z"/>
<path d="M107.7 138.4l.9 .1z"/>
<path d="M97.9 138.5h1.3z"/>
<path d="M98.3 138.4l.9 .1z"/>
<path d="M88.5 138.5h1.3z"/>
<path d="M88.9 138.4l.9 .1z"/>
<path d="M79.1 138.5h1.3z"/>
<path d="M79.5 138.4l.9 .1z"/>
</g>
<path d="M135.1 138.6h2.1" fill="none" stroke="#c0c0c0" stroke-width=".2"/>
<path d="M135.5 138.5h1.3l.4 .2z" fill="#c0c0c0"/>
<path d="M125.7 138.6h2.1" fill="none" stroke="#c0c0c0" stroke-width=".2"/>
<path d="M126.1 138.5h1.3l.4 .2z" fill="#c0c0c0"/>
<path d="M116.3 138.6h2.1" fill="none" stroke="#c0c0c0" stroke-width=".2"/>
<path d="M116.7 138.5h1.3l.4 .2z" fill="#c0c0c0"/>
<path d="M106.9 138.6h2.1" fill="none" stroke="#c0c0c0" stroke-width=".2"/>
<path d="M107.3 138.5h1.3l.4 .2z" fill="#c0c0c0"/>
<path d="M97.5 138.6h2.1" fill="none" stroke="#c0c0c0" stroke-width=".2"/>
<path d="M97.9 138.5h1.3l.4 .2z" fill="#c0c0c0"/>
<path d="M88.1 138.6h2.1" fill="none" stroke="#c0c0c0" stroke-width=".2"/>
<path d="M88.5 138.5h1.3l.4 .2z" fill="#c0c0c0"/>
<path d="M78.7 138.6h2.1" fill="none" stroke="#c0c0c0" stroke-width=".2"/>
<path d="M79.1 138.5h1.3l.4 .2z" fill="#c0c0c0"/>
<g fill="none" stroke="#c0c0c0" stroke-width=".21">
<path d="M78.3 138.8h2.9M87.7 138.8h2.9M97.1 138.8h2.8M106.5 138.8h2.8M115.9 138.8h2.9M125.3 138.8h2.9M134.7 138.8h2.9M78.3 142.7h2.9M87.7 142.7h2.9M97.1 142.7h2.8M106.5 142.7h2.8M115.9 142.7h2.9"/>
<path d="M125.3 142.7h2.9M134.7 142.7h2.9"/>
</g>
<g fill="none" stroke="#c0c0c0" stroke-width=".3">
<path d="M78 139h3.5M87.4 139h3.5M96.8 139h3.5M106.2 139h3.5M115.6 139h3.5M125 139h3.5M134.4 139h3.5M78 142.5h3.5M87.4 142.5h3.5M96.8 142.5h3.5M106.2 142.5h3.5M115.6 142.5h3.5"/>
<path d="M125 142.5h3.5M134.4 142.5h3.5"/>
</g>
<path d="M77.7 139.4h4M87.1 139.4h4M96.5 139.4h4M105.9 139.4h4M115.3 139.4h4M124.7 139.4h4M134.1 139.4h4" fill="none" stroke="#c0c0c0" stroke-width=".36"/>
<path d="M77.6 139.7h4.3M87 139.7h4.3M96.4 139.7h4.3M105.7 139.7h4.4M115.1 139.7h4.4M124.5 139.7h4.4M133.9 139.7h4.4" fill="none" stroke="#c0c0c0" stroke-width=".38"/>
<g fill="none" stroke="#c0c0c0" stroke-width=".42">
<path d="M77.4 140.5h4.7M77.4 141h4.7M77.4 141.4h4.6M77.4 140.1h4.6M86.8 140.5h4.7M86.8 141h4.7M86.8 141.4h4.6M86.8 140.1h4.6M96.2 140.5h4.7M96.2 141h4.7M96.2 140.1h4.7M96.2 141.4h4.7"/>
<path d="M105.6 140.5h4.7M105.6 141h4.7M105.6 141.4h4.7M105.6 140.1h4.7M115 140.5h4.7M115 141h4.7M115 140.1h4.7M115 141.4h4.7M124.4 140.5h4.7M124.4 141h4.7M124.4 141.4h4.7M124.4 140.1h4.7"/>
<path d="M133.8 140.5h4.7M133.8 141h4.7M133.8 140.1h4.7M133.8 141.4h4.7"/>
</g>
<path d="M77.6 141.8h4.3M87 141.8h4.3M96.4 141.8h4.3M105.7 141.8h4.4M115.1 141.8h4.4M124.5 141.8h4.4M133.9 141.8h4.4" fill="none" stroke="#c0c0c0" stroke-width=".4"/>
<path d="M77.7 142.2h4M87.1 142.2h4M96.5 142.2h4M105.9 142.2h4M115.3 142.2h4M124.7 142.2h4M134.1 142.2h4" fill="none" stroke="#c0c0c0" stroke-width=".34"/>
<path d="M135.1 142.9l1.7 .1h-1.3z" fill="#c0c0c0"/>
<path d="M135.1 142.9h2.1" fill="none" stroke="#c0c0c0" stroke-width=".2"/>
<path d="M125.7 142.9l1.7 .1h-1.3z" fill="#c0c0c0"/>
<path d="M125.7 142.9h2.1" fill="none" stroke="#c0c0c0" stroke-width=".2"/>
<path d="M116.3 142.9l1.7 .1h-1.3z" fill="#c0c0c0"/>
<path d="M116.3 142.9h2.1" fill="none" stroke="#c0c0c0" stroke-width=".2"/>
<path d="M106.9 142.9l1.7 .1h-1.3z" fill="#c0c0c0"/>
<path d="M106.9 142.9h2.1" fill="none" stroke="#c0c0c0" stroke-width=".2"/>
<path d="M97.5 142.9l1.7 .1h-1.3z" fill="#c0c0c0"/>
<path d="M97.5 142.9h2.1" fill="none" stroke="#c0c0c0" stroke-width=".2"/>
<path d="M88.1 142.9l1.7 .1h-1.3z" fill="#c0c0c0"/>
<path d="M88.1 142.9h2.1" fill="none" stroke="#c0c0c0" stroke-width=".2"/>
<path d="M78.7 142.9l1.7 .1h-1.3z" fill="#c0c0c0"/>
<path d="M78.7 142.9h2.1" fill="none" stroke="#c0c0c0" stroke-width=".2"/>
<g fill="#c0c0c0">
<path d="M135.5 143l.9 .1z"/>
<path d="M135.5 143h1.3z"/>
<path d="M126.1 143l.9 .1z"/>
<path d="M126.1 143h1.3z"/>
<path d="M116.7 143l.9 .1z"/>
<path d="M116.7 143h1.3z"/>
<path d="M107.3 143l.9 .1z"/>
<path d="M107.3 143h1.3z"/>
<path d="M97.9 143l.9 .1z"/>
<path d="M97.9 143h1.3z"/>
<path d="M88.5 143l.9 .1z"/>
<path d="M88.5 143h1.3z"/>
<path d="M79.1 143l.8 .1z"/>
<path d="M79.1 143h1.3z"/>
<path d="M135.5 147.9h1.3z"/>
<path d="M135.9 147.8l.9 .1z"/>
<path d="M126.1 147.9h1.3z"/>
<path d="M126.5 147.8l.9 .1z"/>
<path d="M116.7 147.9h1.3z"/>
<path d="M117.1 147.8l.9 .1z"/>
<path d="M107.3 147.9h1.3z"/>
<path d="M107.7 147.8l.9 .1z"/>
<path d="M97.9 147.9h1.3z"/>
<path d="M98.3 147.8l.9 .1z"/>
<path d="M88.5 147.9h1.3z"/>
<path d="M88.9 147.8l.9 .1z"/>
<path d="M79.1 147.9h1.3z"/>
<path d="M79.5 147.8l.9 .1z"/>
</g>
<path d="M135.1 148h2.1" fill="none" stroke="#c0c0c0" stroke-width=".2"/>
<path d="M135.5 147.9h1.3l.4 .2z" fill="#c0c0c0"/>
<path d="M125.7 148h2.1" fill="none" stroke="#c0c0c0" stroke-width=".2"/>
<path d="M126.1 147.9h1.3l.4 .2z" fill="#c0c0c0"/>
<path d="M116.3 148h2.1" fill="none" stroke="#c0c0c0" stroke-width=".2"/>
<path d="M116.7 147.9h1.3l.4 .2z" fill="#c0c0c0"/>
<path d="M106.9 148h2.1" fill="none" stroke="#c0c0c0" stroke-width=".2"/>
<path d="M107.3 147.9h1.3l.4 .2z" fill="#c0c0c0"/>
<path d="M97.5 148h2.1" fill="none" stroke="#c0c0c0" stroke-width=".2"/>
<path d="M97.9 147.9h1.3l.4 .2z" fill="#c0c0c0"/>
<path d="M88.1 148h2.1" fill="none" stroke="#c0c0c0" stroke-width=".2"/>
<path d="M88.5 147.9h1.3l.4 .2z" fill="#c0c0c0"/>
<path d="M78.7 148h2.1" fill="none" stroke="#c0c0c0" stroke-width=".2"/>
<path d="M79.1 147.9h1.3l.4 .2z" fill="#c0c0c0"/>
<path d="M78.3 148.2h2.9M87.7 148.2h2.9M97.1 148.2h2.8M106.5 148.2h2.8M115.9 148.2h2.9M125.3 148.2h2.9M134.7 148.2h2.9" fill="none" stroke="#c0c0c0" stroke-width=".23"/>
<path d="M78 148.4h3.5M87.4 148.4h3.5M96.8 148.4h3.5M106.2 148.4h3.5M115.6 148.4h3.5M125 148.4h3.5M134.4 148.4h3.5" fill="none" stroke="#c0c0c0" stroke-width=".28"/>
<path d="M77.7 148.7h4M87.1 148.7h4M96.5 148.7h4M105.9 148.7h4M115.3 148.7h4M124.7 148.7h4M134.1 148.7h4" fill="none" stroke="#c0c0c0" stroke-width=".36"/>
<path d="M77.6 149.1h4.3M87 149.1h4.3M96.4 149.1h4.3M105.7 149.1h4.4M115.1 149.1h4.4M124.5 149.1h4.4M133.9 149.1h4.4" fill="none" stroke="#c0c0c0" stroke-width=".38"/>
<g fill="none" stroke="#c0c0c0" stroke-width=".42">
<path d="M77.4 149.9h4.7M77.4 149.5h4.6M86.8 149.9h4.7M86.8 149.5h4.6M96.2 149.9h4.7M96.2 149.5h4.7M105.6 149.9h4.7M105.6 149.5h4.7M115 149.9h4.7M115 149.5h4.7M124.4 149.9h4.7M124.4 149.5h4.7"/>
<path d="M133.8 149.9h4.7M133.8 149.5h4.7"/>
</g>
<path d="M77.4 150.4h4.7M86.8 150.4h4.7M96.2 150.4h4.7M105.6 150.4h4.7M115 150.4h4.7M124.4 150.4h4.7M133.8 150.4h4.7" fill="none" stroke="#c0c0c0" stroke-width=".44"/>
<g fill="none" stroke="#c0c0c0" stroke-width=".4">
<path d="M77.4 150.8h4.6M77.6 151.2h4.3M86.8 150.8h4.6M87 151.2h4.3M96.2 150.8h4.7M96.4 151.2h4.3M105.6 150.8h4.7M105.7 151.2h4.4M115 150.8h4.7M115.1 151.2h4.4M124.4 150.8h4.7M124.5 151.2h4.4"/>
<path d="M133.8 150.8h4.7M133.9 151.2h4.4"/>
</g>
<path d="M77.7 151.6h4M87.1 151.6h4M96.5 151.6h4M105.9 151.6h4M115.3 151.6h4M124.7 151.6h4M134.1 151.6h4" fill="none" stroke="#c0c0c0" stroke-width=".34"/>
<path d="M78 151.9h3.5M87.4 151.9h3.5M96.8 151.9h3.5M106.2 151.9h3.5M115.6 151.9h3.5M125 151.9h3.5M134.4 151.9h3.5" fill="none" stroke="#c0c0c0" stroke-width=".3"/>
<path d="M78.3 152.1h2.9M87.7 152.1h2.9M97.1 152.1h2.8M106.5 152.1h2.8M115.9 152.1h2.9M125.3 152.1h2.9M134.7 152.1h2.9" fill="none" stroke="#c0c0c0" stroke-width=".21"/>
<path d="M135.1 152.3l1.7 .1h-1.3z" fill="#c0c0c0"/>
<path d="M135.1 152.3h2.1" fill="none" stroke="#c0c0c0" stroke-width=".2"/>
<path d="M125.7 152.3l1.7 .1h-1.3z" fill="#c0c0c0"/>
<path d="M125.7 152.3h2.1" fill="none" stroke="#c0c0c0" stroke-width=".2"/>
<path d="M116.3 152.3l1.7 .1h-1.3z" fill="#c0c0c0"/>
<path d="M116.3 152.3h2.1" fill="none" stroke="#c0c0c0" stroke-width=".2"/>
<path d="M106.9 152.3l1.7 .1h-1.3z" fill="#c0c0c0"/>
<path d="M106.9 152.3h2.1" fill="none" stroke="#c0c0c0" stroke-width=".2"/>
<path d="M97.5 152.3l1.7 .1h-1.3z" fill="#c0c0c0"/>
<path d="M97.5 152.3h2.1" fill="none" stroke="#c0c0c0" stroke-width=".2"/>
<path d="M88.1 152.3l1.7 .1h-1.3z" fill="#c0c0c0"/>
<path d="M88.1 152.3h2.1" fill="none" stroke="#c0c0c0" stroke-width=".2"/>
<path d="M78.7 152.3l1.7 .1h-1.3z" fill="#c0c0c0"/>
<path d="M78.7 152.3h2.1" fill="none" stroke="#c0c0c0" stroke-width=".2"/>
<g fill="#c0c0c0">
<path d="M135.5 152.4l.9 .1z"/>
<path d="M135.5 152.4h1.3z"/>
<path d="M126.1 152.4l.9 .1z"/>
<path d="M126.1 152.4h1.3z"/>
<path d="M116.7 152.4l.9 .1z"/>
<path d="M116.7 152.4h1.3z"/>
<path d="M107.3 152.4l.9 .1z"/>
<path d="M107.3 152.4h1.3z"/>
<path d="M97.9 152.4l.9 .1z"/>
<path d="M97.9 152.4h1.3z"/>
<path d="M88.5 152.4l.9 .1z"/>
<path d="M88.5 152.4h1.3z"/>
<path d="M79.1 152.4l.8 .1z"/>
<path d="M79.1 152.4h1.3z"/>
</g>
<g fill="none" stroke="#000" stroke-width=".25">
<path d="M69.2 83.2h77.5v77.5h-77.5zM69.2 83.2h.1M137.7 93.8h5.3M144.6 93.8h1.6M147.8 93.8h9.5M157.8 99.2h-3.2v3.1M158.9 93.8h1.6M162.1 93.8h5.2M165.8 96.9v22.9M137.7 110.2h18.5M137.7 105.5h18.5M154.6 113.4v3.2"/>
<path d="M162.9 119.8h5.7v4.4h-5.7zM165.8 124.2v22.8M79.8 151.7v5.3M79.8 158.6v1.6M98.6 151.7v9.7M107.9 151.7v9.7M136.1 151.7v5.3M136.1 158.6v1.6M137.7 150.1h5.3M140.1 154l12.9 12.6h3.2M144.6 150.1h1.6M147.8 150.1h9.5"/>
<path d="M158.9 150.1h1.6M162.1 150.1h5.2M72.1 163.5l-10.1 10.7h-3.7M79.8 161.8v9.5M79.8 172.9v1.6M79.8 176.1v5.3M82.9 179.8h22.4M91.6 172.1h3.8v4.3h-3.8zM95.4 174.2h3.2M98.6 163v1.6M98.6 166.2v9.6M101.7 174.2h3.1"/>
<path d="M105.3 177.6h5.3v4.4h-5.3zM107.9 163v1.6M107.9 166.2v9.6M110.6 179.8h22.3M136.1 161.8v9.5M136.1 172.9v1.6M136.1 176.1v5.3"/>
<circle cx="57.5" cy="92" r="2.03"/>
<circle cx="79.7" cy="93.8" r="2.35"/>
<circle cx="89.1" cy="93.8" r="2.35"/>
<circle cx="98.5" cy="93.8" r="2.35"/>
<circle cx="107.9" cy="93.8" r="2.35"/>
<circle cx="117.3" cy="93.8" r="2.35"/>
<circle cx="126.7" cy="93.8" r="2.35"/>
<circle cx="136.1" cy="93.8" r="2.35"/>
<circle cx="79.7" cy="112.6" r="2.35"/>
<circle cx="79.7" cy="103.2" r="2.35"/>
<circle cx="89.1" cy="103.2" r="2.35"/>
<circle cx="89.1" cy="112.6" r="2.35"/>
<circle cx="98.5" cy="103.2" r="2.35"/>
<circle cx="98.5" cy="112.6" r="2.35"/>
<circle cx="107.9" cy="112.6" r="2.35"/>
<circle cx="107.9" cy="103.2" r="2.35"/>
<circle cx="117.3" cy="112.6" r="2.35"/>
<circle cx="117.3" cy="103.2" r="2.35"/>
<circle cx="126.7" cy="112.6" r="2.35"/>
<circle cx="126.7" cy="103.2" r="2.35"/>
<circle cx="136.1" cy="112.6" r="2.35"/>
<circle cx="136.1" cy="103.2" r="2.35"/>
<circle cx="79.7" cy="122" r="2.35"/>
<circle cx="79.7" cy="131.4" r="2.35"/>
<circle cx="89.1" cy="122" r="2.35"/>
<circle cx="89.1" cy="131.4" r="2.35"/>
<circle cx="98.5" cy="122" r="2.35"/>
<circle cx="98.5" cy="131.4" r="2.35"/>
<circle cx="107.9" cy="122" r="2.35"/>
<circle cx="107.9" cy="131.4" r="2.35"/>
<circle cx="117.3" cy="122" r="2.35"/>
<circle cx="117.3" cy="131.4" r="2.35"/>
<circle cx="126.7" cy="122" r="2.35"/>
<circle cx="126.7" cy="131.4" r="2.35"/>
<circle cx="136.1" cy="122" r="2.35"/>
<circle cx="136.1" cy="131.4" r="2.35"/>
<circle cx="79.7" cy="140.8" r="2.35"/>
<circle cx="79.7" cy="150.2" r="2.35"/>
<circle cx="89.1" cy="140.8" r="2.35"/>
<circle cx="89.1" cy="150.2" r="2.35"/>
<circle cx="98.5" cy="150.2" r="2.35"/>
<circle cx="98.5" cy="140.8" r="2.35"/>
<circle cx="107.9" cy="140.8" r="2.35"/>
<circle cx="107.9" cy="150.2" r="2.35"/>
<circle cx="117.3" cy="150.2" r="2.35"/>
<circle cx="117.3" cy="140.8" r="2.35"/>
<circle cx="126.7" cy="140.8" r="2.35"/>
<circle cx="126.7" cy="150.2" r="2.35"/>
<circle cx="136.1" cy="150.2" r="2.35"/>
<circle cx="136.1" cy="140.8" r="2.35"/>
</g>
<g fill="none" stroke="#000" stroke-width=".36">
<path d="M56.4 198.6h103v27.2h-103zM111.8 198.6v27.2M56.4 202.5h103M56.4 218h103M56.4 206.4h103M56.4 210.2h103M56.4 214.1h103M102.7 206.4v19.4M127.7 202.5v3.9M127.7 218v7.8M143.6 202.5v3.9M143.6 218v7.8"/>
<path d="M56.4 221.9h103"/>
</g>
<g fill="none" stroke="#000" stroke-width=".2">
<path d="M26.1 50.9h163.7M26.2 50.8v9.7M189.7 50.8v9.7M26.1 60.4h163.7M55.5 91.9h4M55.5 92.1h4M55.5 92.3h4M55.5 91.7h4M55.5 91.6h4M55.5 92.5h4M55.6 91.4h3.9M55.6 92.7h3.9"/>
<path d="M55.6 92.9h3.8M55.6 91.2h3.8M55.7 93h3.6M55.7 91h3.6M55.8 93.2h3.4M55.8 90.9h3.4M55.9 93.4h3.2M55.9 90.7h3.2M56 93.5h3M56 90.6h3M56.2 90.4h2.6M56.2 93.6h2.6"/>
<path d="M56.3 90.3h2.4M56.3 93.7h2.4M56.5 90.2h2M56.5 93.8h2"/>
</g>
<g fill="#000">
<path d="M56.5 93.8l1.9 .1zM56.7 90.2l1.8 .1zM56.7 93.9l1.4 .1zM56.7 93.9h1.7zM56.7 90.2h1.7zM56.9 90.1l1.5 .1zM56.9 94h1.1zM56.9 94h1.2zM56.9 90.1h1.2zM57.1 90.1h1zM57.1 94h.6zM57.1 94h.9z"/>
<path d="M57.1 90.1h.9zM57.2 90l.8 .1zM57.2 94h.5zM57.2 90h.5zM68.8 82.8l.8 77.5-.8 .8zM68.8 82.8l.8 .8v76.7zM69.6 83.6l77.5-.8-.8 .8zM68.8 82.8h78.3l-77.5 .8zM165.8 93.8l.5 3.1h-1.1zM154.6 110.2l.6 3.2h-1.1zM154.1 102.3h1.1l-.6 3.2zM137.8 151.8l2.7 1.8-.8 .8z"/>
<path d="M165.2 147h1.1l-.5 3.1zM68.8 161.1l77.5-.8 .8 .8zM68.8 161.1l.8-.8h76.7zM71.7 163.1l2.5-1.9-1.7 2.6zM79.8 179.8l3.1-.5v1zM98.6 174.2l3.1-.5v1.1zM104.8 173.7l3.1 .5-3.1 .6zM132.9 179.3l3.2 .5-3.2 .5zM146.3 83.6l.8 77.5-.8-.8zM147.1 82.8v78.3l-.8-77.5z"/>
</g>
<g font-size="3.9">
<text x="26.4" y="43.5">49-Ball Wafer Lever Chip Scale Package (FRB) - 2.84x2.84x0.53 mm Body [WLCSP]</text>
<text x="26.4" y="48">Atmel Legacy Global Package Code GBR</text>
<text x="76.5" y="190.6">RECOMMENDED LAND PATTERN</text>
</g>
<g font-size="3.2">
<text x="28.4" y="54.6">Note:</text>
<text x="41.1" y="58.3">http://www.microchip.com/packaging</text>
<text x="41.1" y="54.6">For the most current package drawings, please see the Microchip Packaging Specification located at</text>
<text x="159.4" y="100.3">G</text>
<text x="163.7" y="123.1">C2</text>
<text x="157.8" y="167.7">ØX</text>
<text x="35.6" y="175.4">SILK SCREEN</text>
<text x="92.4" y="175.4">E</text>
<text x="106.1" y="180.9">C1</text>
</g>
<g font-size="2.9">
<text x="104.3" y="201.6">Units</text>
<text x="126" y="201.6">MILLIMETERS</text>
<text x="57.3" y="209.3">Contact Pitch</text>
<text x="89" y="205.4">Dimension Limits</text>
<text x="106.3" y="209.3">E</text>
<text x="117.1" y="205.4">MIN</text>
<text x="129.5" y="209.3">0.40 BSC</text>
<text x="132.3" y="205.4">NOM</text>
<text x="148.4" y="205.4">MAX</text>
<text x="57.3" y="213.2">Contact Pad Spacing</text>
<text x="105.4" y="213.2">C1</text>
<text x="129.5" y="213.2">2.40 BSC</text>
<text x="57.3" y="217.1">Contact Pad Spacing</text>
<text x="57.3" y="221">Contact Pad Diameter (X49)</text>
<text x="105.4" y="217.1">C2</text>
<text x="106.3" y="221">X</text>
<text x="129.5" y="217.1">2.40 BSC</text>
<text x="148.7" y="221">0.20</text>
<text x="57.3" y="224.9">Contact Pad to Contact Pad (Xnn)</text>
<text x="106.1" y="224.9">G</text>
<text x="116.9" y="224.9">0.20</text>
<text x="34" y="232.3">Notes:</text>
<text x="34" y="236.9">1. Dimensioning and tolerancing per ASME Y14.5M</text>
<text x="43.6" y="241">BSC: Basic Dimension. Theoretically exact value shown without tolerances.</text>
<text x="121.9" y="251.7">Microchip Technology Drawing</text>
<text x="163.5" y="251.7">C04-23246 Rev A</text>
<text x="26.6" y="261.3">© 2019 Microchip Technology Inc.</text>
</g>
<g font-size="2.8">
<text x="79" y="80.7">1</text>
<text x="88.3" y="80.7">2</text>
<text x="97.7" y="80.7">3</text>
<text x="107.1" y="80.7">4</text>
<text x="116.5" y="80.7">5</text>
<text x="125.9" y="80.7">6</text>
<text x="135.3" y="80.7">7</text>
<text x="62.9" y="94.8">A</text>
<text x="62.9" y="104.2">B</text>
<text x="62.8" y="113.6">C</text>
<text x="62.8" y="123">D</text>
<text x="62.9" y="132.4">E</text>
<text x="63.1" y="141.8">F</text>
<text x="62.6" y="151.2">G</text>
</g>
</svg>
